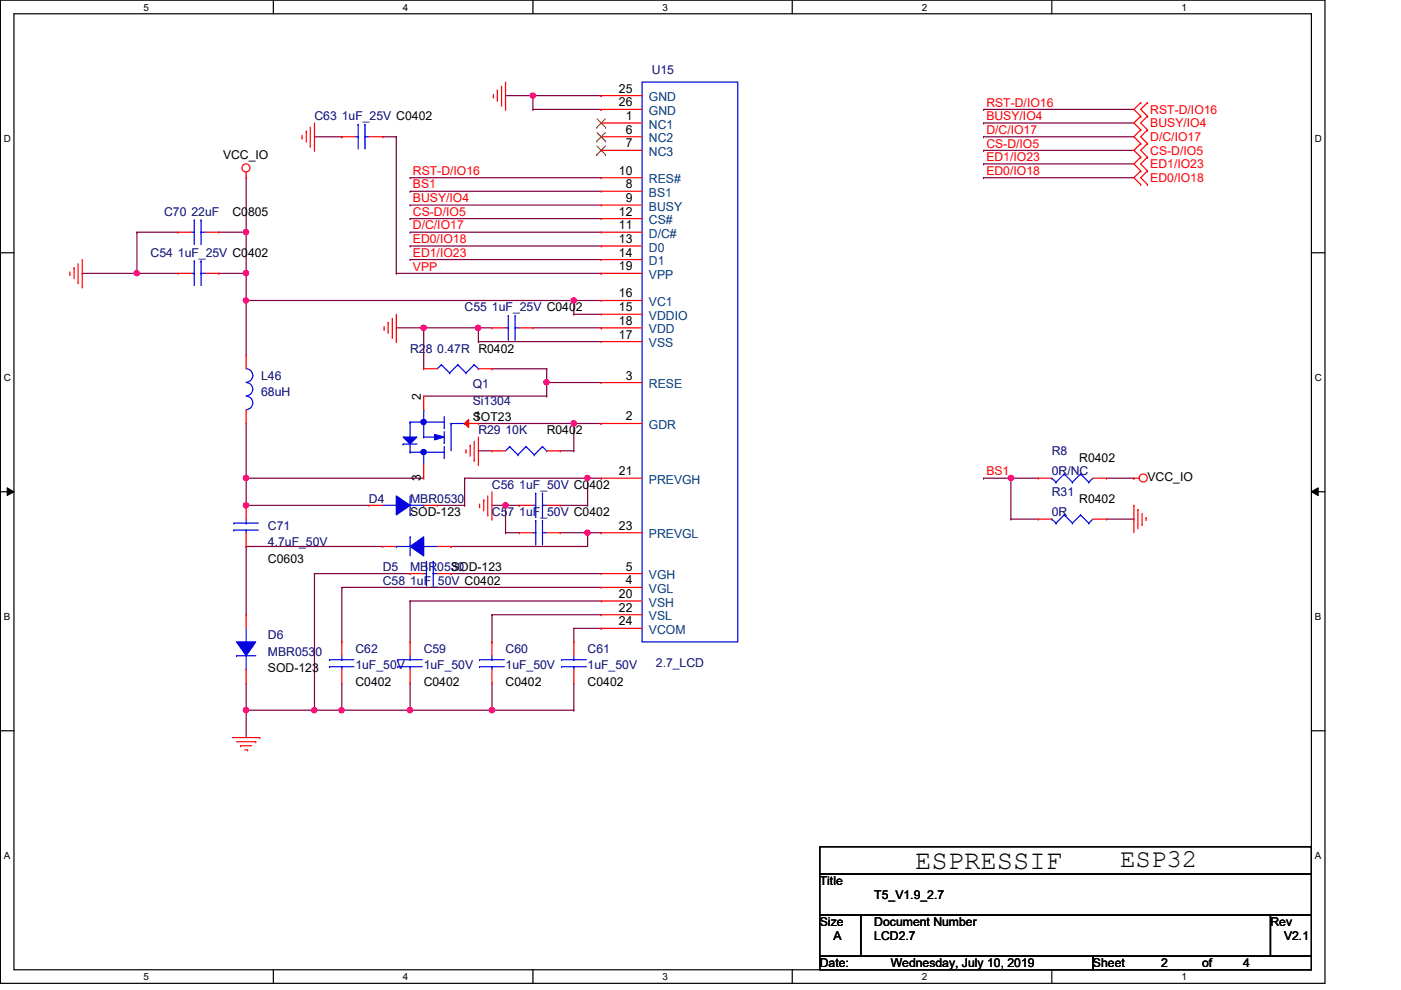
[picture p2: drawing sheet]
<svg xmlns="http://www.w3.org/2000/svg" width="297mm" height="210mm" viewBox="0 0 297 210" stroke-linecap="round" stroke-linejoin="round" font-family="sans-serif">
<path d="M.1 0h280.8v208.5h-280.8zM3 2.9h275v202.7h-275z" fill="none" stroke="#000" stroke-width=".25"/>
<g fill="#fff">
<path d="M30.4 .3h1.2v2.4h-1.2z"/>
<path d="M30.4 205.9h1.2v2.3h-1.2z"/>
</g>
<path d="M58 0v2.9M58 205.6v2.9" fill="none" stroke="#000" stroke-width=".25"/>
<g fill="#fff">
<path d="M85.4 .3h1.2v2.4h-1.2z"/>
<path d="M85.4 205.9h1.2v2.3h-1.2z"/>
</g>
<path d="M113 0v2.9M113 205.6v2.9" fill="none" stroke="#000" stroke-width=".25"/>
<g fill="#fff">
<path d="M140.5 .3h1.1v2.4h-1.1z"/>
<path d="M140.5 205.9h1.1v2.3h-1.1z"/>
</g>
<path d="M168 0v2.9M168 205.6v2.9" fill="none" stroke="#000" stroke-width=".25"/>
<g fill="#fff">
<path d="M195.4 .3h1.2v2.4h-1.2z"/>
<path d="M195.4 205.9h1.2v2.3h-1.2z"/>
</g>
<path d="M223 0v2.9M223 205.6v2.9" fill="none" stroke="#000" stroke-width=".25"/>
<g fill="#fff">
<path d="M250.5 .3h1.1v2.4h-1.1z"/>
<path d="M250.5 205.9h1.1v2.3h-1.1z"/>
<path d="M.8 28.2h1.5v2.4h-1.5z"/>
<path d="M278.8 28.2h1.4v2.4h-1.4z"/>
<path d="M.8 78.9h1.5v2.3h-1.5z"/>
<path d="M278.8 78.9h1.4v2.3h-1.4z"/>
</g>
<path d="M.1 53.6h2.9M278 53.6h2.9" fill="none" stroke="#000" stroke-width=".25"/>
<g fill="#fff">
<path d="M.8 129.6h1.4v2.3h-1.4z"/>
<path d="M278.8 129.6h1.3v2.3h-1.3z"/>
</g>
<path d="M.1 104.3h2.9M278 104.3h2.9" fill="none" stroke="#000" stroke-width=".25"/>
<path d="M1.5 103.4l1.5 .9-1.5 .8zM278 104.3l1.5-.9v1.7z" fill="#000"/>
<path d="M1.5 103.4l1.5 .9-1.5 .8zM278 104.3l1.5-.9v1.7z" fill="none" stroke="#000" stroke-width=".21"/>
<g fill="#fff">
<path d="M.8 180.3h1.4v2.3h-1.4z"/>
<path d="M278.8 180.3h1.3v2.3h-1.3z"/>
</g>
<path d="M.1 154.9h2.9M278 154.9h2.9" fill="none" stroke="#000" stroke-width=".25"/>
<g fill="none" stroke="#7f003f" stroke-width=".25">
<path d="M208.5 37.7h.1M208.5 34.8h.1M208.5 31.9h.1M208.5 29h.1M208.5 26.1h.1M208.5 23.2h.1M208.5 37.7h31.9M208.5 34.8h31.9M208.5 31.9h31.9M208.5 29h31.9M208.5 26.1h31.9M208.5 23.2h31.9"/>
<path d="M52.2 63.7h.1M52.2 63.7h69.5"/>
</g>
<circle cx="121.7" cy="63.7" r=".56" fill="#f0f"/>
<circle cx="121.7" cy="63.7" r=".56" fill="none" stroke="#f0f" stroke-width=".25"/>
<circle cx="52.1" cy="63.7" r=".56" fill="#f0f"/>
<circle cx="52.1" cy="63.7" r=".56" fill="none" stroke="#f0f" stroke-width=".25"/>
<path d="M101.4 69.5h.1M101.4 69.5h2.9M101.4 69.5v2.9M121.7 66.6h.1M121.7 63.7h.1M121.7 66.6h5.8M121.7 63.7v2.9" fill="none" stroke="#7f003f" stroke-width=".25"/>
<circle cx="101.4" cy="69.5" r=".56" fill="#f0f"/>
<circle cx="101.4" cy="69.5" r=".56" fill="none" stroke="#f0f" stroke-width=".25"/>
<path d="M89.8 69.5h.1M89.8 69.5h11.6" fill="none" stroke="#7f003f" stroke-width=".25"/>
<circle cx="89.8" cy="69.5" r=".56" fill="#f0f"/>
<circle cx="89.8" cy="69.5" r=".56" fill="none" stroke="#f0f" stroke-width=".25"/>
<path d="M115.9 78.2h.1M115.9 78.2v2.9M115.9 81.1h.1M115.9 81.1h11.6" fill="none" stroke="#7f003f" stroke-width=".25"/>
<circle cx="115.9" cy="81.1" r=".56" fill="#f0f"/>
<circle cx="115.9" cy="81.1" r=".56" fill="none" stroke="#f0f" stroke-width=".25"/>
<path d="M104.3 78.2h.1M104.3 78.2h11.6M101.4 89.8h20.3M121.7 89.8h.1" fill="none" stroke="#7f003f" stroke-width=".25"/>
<circle cx="121.6" cy="89.8" r=".56" fill="#f0f"/>
<circle cx="121.6" cy="89.8" r=".56" fill="none" stroke="#f0f" stroke-width=".25"/>
<g fill="none" stroke="#7f003f" stroke-width=".25">
<path d="M101.4 95.6h.1M101.4 95.6h2.9M118.8 95.6h2.9M121.7 95.6h.1M121.7 89.8h.1M121.7 89.8v5.8M121.7 89.8h5.8M127.5 89.8h.1M52.2 101.4h.1M52.2 107.1h.1M52.2 101.4h37.6M52.2 107.1h26"/>
<path d="M52.2 101.4v5.7M92.7 107.1h5.8M98.5 107.1h.1M98.5 101.4h.1M98.5 101.4h26.1M98.5 101.4v5.7M124.6 101.4h.1"/>
</g>
<circle cx="52.1" cy="107.1" r=".56" fill="#f0f"/>
<circle cx="52.1" cy="107.1" r=".56" fill="none" stroke="#f0f" stroke-width=".25"/>
<circle cx="52.1" cy="101.3" r=".56" fill="#f0f"/>
<circle cx="52.1" cy="101.3" r=".56" fill="none" stroke="#f0f" stroke-width=".25"/>
<path d="M118.8 112.9h5.8M124.6 112.9h.1" fill="none" stroke="#7f003f" stroke-width=".25"/>
<circle cx="124.5" cy="112.9" r=".56" fill="#f0f"/>
<circle cx="124.5" cy="112.9" r=".56" fill="none" stroke="#f0f" stroke-width=".25"/>
<path d="M118.8 107.1h5.8M124.6 107.1h.1M124.6 101.4h.1M124.6 101.4v5.7" fill="none" stroke="#7f003f" stroke-width=".25"/>
<circle cx="124.5" cy="101.3" r=".56" fill="#f0f"/>
<circle cx="124.5" cy="101.3" r=".56" fill="none" stroke="#f0f" stroke-width=".25"/>
<path d="M104.3 107.1h2.9M107.2 107.1h.1M124.6 101.4h2.9M127.5 101.4h.1" fill="none" stroke="#7f003f" stroke-width=".25"/>
<circle cx="107.2" cy="107.1" r=".56" fill="#f0f"/>
<circle cx="107.2" cy="107.1" r=".56" fill="none" stroke="#f0f" stroke-width=".25"/>
<g fill="none" stroke="#7f003f" stroke-width=".25">
<path d="M52.2 115.9h.1M52.2 115.9h28.9M52.2 115.9v14.4M107.2 112.9h.1M107.2 107.1h.1M107.2 112.9h2.9M107.2 107.1v5.8M107.2 107.1h2.9M110.1 107.1h.1M66.7 121.6h.1M66.7 121.6h20.2M66.7 121.6v29"/>
<path d="M72.5 124.5h.1M72.5 136.1h.1M72.5 124.5h55M72.5 124.5v11.6M86.9 136.1h.1M86.9 127.4v8.7M95.6 121.6h.1M95.6 121.6h31.9M104.3 136.1h.1M104.3 130.3v5.8M121.7 136.1h.1M121.7 133.2v2.9"/>
<path d="M66.7 150.6h.1"/>
</g>
<circle cx="66.6" cy="150.6" r=".56" fill="#f0f"/>
<circle cx="66.6" cy="150.6" r=".56" fill="none" stroke="#f0f" stroke-width=".25"/>
<path d="M66.7 150.6h.1M66.7 150.6h20.2M72.5 150.6h.1M72.5 144.8v5.8M86.9 150.6h.1M86.9 144.8v5.8" fill="none" stroke="#7f003f" stroke-width=".25"/>
<circle cx="86.9" cy="150.6" r=".56" fill="#f0f"/>
<circle cx="86.9" cy="150.6" r=".56" fill="none" stroke="#f0f" stroke-width=".25"/>
<circle cx="72.4" cy="150.6" r=".56" fill="#f0f"/>
<circle cx="72.4" cy="150.6" r=".56" fill="none" stroke="#f0f" stroke-width=".25"/>
<path d="M86.9 150.6h.1M86.9 150.6h34.8M104.3 150.6h.1M104.3 144.8v5.8M121.7 150.6h.1M121.7 144.8v5.8" fill="none" stroke="#7f003f" stroke-width=".25"/>
<circle cx="104.3" cy="150.6" r=".56" fill="#f0f"/>
<circle cx="104.3" cy="150.6" r=".56" fill="none" stroke="#f0f" stroke-width=".25"/>
<path d="M52.2 150.6h.1M52.2 144.8v5.8M52.2 150.6h14.5M66.7 150.6h.1" fill="none" stroke="#7f003f" stroke-width=".25"/>
<circle cx="52.1" cy="150.6" r=".56" fill="#f0f"/>
<circle cx="52.1" cy="150.6" r=".56" fill="none" stroke="#f0f" stroke-width=".25"/>
<g fill="none" stroke="#7f003f" stroke-width=".25">
<path d="M66.7 29h5.8M72.5 29h.1M81.1 29h2.9M84 29h.1M84 29v29M84 58h.1M214.3 101.4h.1M214.3 110.1h.1M214.3 101.4h5.8M214.3 110.1h5.8M214.3 101.4v8.7M234.6 101.4h5.8"/>
<path d="M240.4 101.4h.1M52.2 150.6h.1M52.2 150.6v5.8"/>
</g>
<circle cx="214.3" cy="101.3" r=".56" fill="#f0f"/>
<circle cx="214.3" cy="101.3" r=".56" fill="none" stroke="#f0f" stroke-width=".25"/>
<g fill="none" stroke="#7f003f" stroke-width=".25">
<path d="M86.9 37.7h.1M86.9 37.7h40.6M107.2 20.3h5.8M113 20.3h.1M84 58h43.5M86.9 55h.1M86.9 52.2h.1M86.9 49.2h.1M86.9 46.4h.1M86.9 43.5h.1M86.9 40.6h.1M86.9 55h40.6"/>
<path d="M86.9 52.2h40.6M86.9 49.2h40.6M86.9 46.4h40.6M86.9 43.5h40.6M86.9 40.6h40.6M127.5 58h.1M101.4 72.4h.1M101.4 72.4h26.1M113 69.5h14.5M121.7 63.7h.1M121.7 63.7h5.8M127.5 69.5h.1"/>
<path d="M208.5 101.4h.1M208.5 101.4h5.8M234.6 110.1h5.8M240.4 110.1h.1M86.9 127.4h.1M86.9 127.4h40.6M104.3 130.3h.1M104.3 130.3h23.2M121.7 133.2h5.8M127.5 133.2h.1"/>
</g>
<circle cx="113" cy="20.3" r=".56" fill="#f0f"/>
<circle cx="113" cy="20.3" r=".56" fill="none" stroke="#f0f" stroke-width=".25"/>
<path d="M113 23.2h.1M113 23.2h14.5M127.5 23.2h.1M127.5 20.3h.1M127.5 20.3h-14.5v2.9M52.2 58h.1M52.2 58v5.7" fill="none" stroke="#7f003f" stroke-width=".25"/>
<circle cx="52.1" cy="57.9" r=".56" fill="#f0f"/>
<circle cx="52.1" cy="57.9" r=".56" fill="none" stroke="#f0f" stroke-width=".25"/>
<path d="M46.4 49.2h5.8M46.4 58h5.8M52.2 49.2h.1M52.2 58h.1M52.2 49.2v8.8" fill="none" stroke="#7f003f" stroke-width=".25"/>
<circle cx="52.1" cy="49.2" r=".56" fill="#f0f"/>
<circle cx="52.1" cy="49.2" r=".56" fill="none" stroke="#f0f" stroke-width=".25"/>
<path d="M17.4 58h.1M17.4 58h20.3M29 58h.1M29 49.2h.1M29 49.2h8.7M29 49.2v8.8" fill="none" stroke="#7f003f" stroke-width=".25"/>
<circle cx="29" cy="57.9" r=".56" fill="#f0f"/>
<circle cx="29" cy="57.9" r=".56" fill="none" stroke="#f0f" stroke-width=".25"/>
<g fill="none" stroke="#7f003f" stroke-width=".25">
<path d="M52.2 37.7v11.5M52.2 49.2h.1M52.2 63.7h.1M52.2 63.7v11.6M84 69.5h.1M84 69.5h5.8M89.8 69.5h.1M89.8 69.5v8.7M52.2 89.8v11.6M89.8 84h26.1M115.9 84h.1M115.9 81.1h.1"/>
<path d="M115.9 81.1v2.9M52.2 101.4h.1M95.6 115.9h.1M124.6 112.9h.1M124.6 112.9v3h-29M124.6 112.9h2.9M127.5 112.9h.1"/>
</g>
<g fill="none" stroke="#f00" stroke-width=".25">
<path d="M105.4 19.1h.1M105.4 19.1v2.4M106.3 18.3v4M107.2 17.4v5.8M52.2 37.7h.1M52.2 36.5v1.2M64 29.3h.1M64 28.7v.6M64.9 27.8h.1M64.9 27.8v2.3M65.8 31h.1M65.8 27v4"/>
<path d="M66.7 31.9h.1M66.7 26.1v5.8M104.6 20.6h.1M104.6 20v.6M106.3 22.3h.1M107.2 23.2h.1M127.5 26.1h.1M127.5 29h.1M127.5 31.9h.1M127.5 37.7h.1M127.5 20.3h.1M127.5 23.2h.1"/>
<path d="M127.5 26.1h8.6M127.5 29h8.6M127.5 31.9h8.6M127.5 37.7h8.6M127.5 20.3h8.6M127.5 23.2h8.6M241.8 21.8h.1M241.8 24.6h.1M241.8 27.5h.1M241.8 30.4h.1M241.8 33.3h.1M241.8 36.2h.1"/>
<path d="M241.8 39.1h.1M241.8 21.8l-1.4 1.4 1.4 1.4M241.8 24.6l-1.4 1.5 1.4 1.4M241.8 27.5l-1.4 1.5 1.4 1.4M241.8 30.4l-1.4 1.5 1.4 1.4M241.8 33.3l-1.4 1.5 1.4 1.4M241.8 36.2l-1.4 1.5 1.4 1.4M243.3 24.6h.1M243.3 21.8h.1M243.3 27.5h.1M243.3 30.4h.1M243.3 33.3h.1"/>
<path d="M243.3 36.2h.1M243.3 39.1h.1M243.3 21.8l-1.5 1.4 1.5 1.4M243.3 24.6l-1.5 1.5 1.5 1.4M243.3 27.5l-1.5 1.5 1.5 1.4M243.3 30.4l-1.5 1.5 1.5 1.4M243.3 33.3l-1.5 1.5 1.5 1.4M243.3 36.2l-1.5 1.5 1.5 1.4M14.8 58.2h.1M14.8 57.7v.5M15.7 56.8h.1M15.7 56.8v2.3"/>
<path d="M16.5 59.9h.1M16.5 55.9v4M17.4 55v5.8M127.5 40.6h.1M127.5 43.5h.1M127.5 46.4h.1M127.5 49.2h.1M127.5 52.2h.1M127.5 55h.1M127.5 58h.1M127.5 40.6h8.6M127.5 43.5h8.6"/>
<path d="M127.5 46.4h8.6M127.5 49.2h8.6M127.5 52.2h8.6M127.5 55h8.6M127.5 58h8.6M17.4 60.8h.1M81.4 69.8h.1M81.4 69.2v.6M82.3 68.4h.1M82.3 68.4v2.3M83.2 71.5h.1M83.2 67.5v4"/>
<path d="M84 72.4h.1M84 66.6v5.8M127.5 63.7h.1M127.5 66.6h.1M127.5 69.5h.1M127.5 72.4h.1M127.5 63.7h8.6M127.5 66.6h8.6M127.5 69.5h8.6M127.5 72.4h8.6M98.8 95.9h.1M98.8 95.3v.6"/>
<path d="M99.7 94.4h.1M99.7 94.4v2.3M100.5 97.6h.1M100.5 93.6v4M101.4 98.5h.1M101.4 92.7v5.8M127.5 81.1h.1M127.5 89.8h.1M127.5 81.1h8.6M127.5 89.8h8.6M101.7 107.4h.1M101.7 106.9v.5"/>
<path d="M102.6 106h.1M102.6 106v2.3M103.4 109.2h.1M103.4 105.2v4M104.3 110.1h.1M104.3 104.3v5.8M127.5 101.4h.1M127.5 112.9h.1M127.5 101.4h8.6M127.5 112.9h8.6M220.1 101.4h.1M220.1 101.4h2.9"/>
<path d="M231.7 101.4h2.9M234.6 101.4h.1M240.4 107.1h.1M240.4 101.4h.1M240.4 107.1v5.8M240.4 101.4h1.2M241.3 108h.1M241.3 108v4.1M242.1 111.2h.1M242.1 108.9v2.3M243 109.8h.1M243 109.8v.6"/>
<path d="M121.7 136.1h.1M121.7 136.1v2.9M127.5 121.6h.1M127.5 124.5h.1M127.5 127.4h.1M127.5 130.3h.1M127.5 133.2h.1M127.5 121.6h8.6M127.5 124.5h8.6M127.5 127.4h8.6M127.5 130.3h8.6M127.5 133.2h8.6"/>
<path d="M49.3 156.4h5.8M50.2 157.3h4M51 158.1h.1M51 158.1h2.3M51.9 159h.6M52.5 159h.1M54.2 157.3h.1M55.1 156.4h.1M121.7 144.8h.1M121.7 141.9v2.9"/>
<circle cx="52.1" cy="35.6" r=".85"/>
<circle cx="242.4" cy="101.3" r=".85"/>
</g>
<path d="M173.8 179.5h104.2v5.8h-104.2zM173.8 185.3h104.2v8.7h-104.2zM173.8 194h8.7v8.7h-8.7zM182.5 194h86.9v8.7h-86.9zM269.4 194h8.6v8.7h-8.6zM173.8 202.7h57.9v2.9h-57.9zM231.7 202.7h46.3v2.9h-46.3z" fill="none" stroke="#000" stroke-width=".25"/>
<g fill="none" stroke="#00f" stroke-width=".25">
<path d="M136.1 17.4h20.3v118.7h-20.3zM84 115.9h.1M84 115.9h2.9M86.9 113.8h.1M86.9 113.8v4.1M89.8 115.9h.1M89.8 115.9h2.9M223 101.4h.1M223 101.4l.9 .8M223.9 102.2h.1M225.6 100.5h.1M225.6 100.5l1.8 1.7"/>
<path d="M225.6 100.5l-1.7 1.7M227.4 102.2h.1M229.1 100.5h.1M229.1 100.5l1.7 1.7M229.1 100.5l-1.7 1.7M230.8 102.2h.1M231.7 101.4l-.9 .8M119.1 139.9h.1M119.1 139.9h5.2M121.7 139.9h.1M121.7 139v.9M119.1 141.4h.1"/>
<path d="M119.1 141.4h5.2M121.7 141.4h.1M121.7 141.4v.5"/>
</g>
<path d="M126.5 27h.1M126.5 29.9h.1M126.5 32.8h.1M126.6 25.2l1.8 1.8M126.6 28.1l1.8 1.8M126.6 31l1.8 1.8M128.4 25.2l-1.9 1.8M128.4 28.1l-1.9 1.8M128.4 31l-1.9 1.8M128.4 27h.1M128.4 29.9h.1M128.4 32.8h.1" fill="none" stroke="#7f3f00" stroke-width=".21"/>
<path d="M86.9 115.9l2.9-2.1v4.1z" fill-rule="evenodd" fill="#00f"/>
<path d="M86.9 115.9l2.9-2.1v4.1zM50.2 139h.1M50.2 139h4M52.2 136.1h.1M52.2 133.2v2.9M52.2 139v2.9M52.2 141.9h.1" fill="none" stroke="#00f" stroke-width=".25"/>
<path d="M81.1 115.9h.1M81.1 115.9h2.9M92.7 115.9h2.9M95.6 115.9h.1" fill="none" stroke="#f00" stroke-width=".25"/>
<path d="M50.2 136.1h4l-2 2.9z" fill-rule="evenodd" fill="#00f"/>
<g fill="none" stroke="#00f" stroke-width=".25">
<path d="M52.2 78.2a1.44 1.44 0 0 1 1.4 1.4 1.44 1.44 0 0 1-1.4 1.5M93.6 77.3h.1M93.6 77.3l-.9 .9M93.6 77.3l1.7 1.8M95.3 79.1h.1M97.1 77.3h.1M97.1 77.3l-1.8 1.8M97.1 77.3l1.7 1.8M98.8 79.1h.1M100.5 77.3h.1M100.5 77.3l-1.7 1.8M100.5 77.3l.9 .9"/>
<path d="M101.4 78.2h.1M52.2 84a1.44 1.44 0 0 1 1.4 1.4 1.44 1.44 0 0 1-1.4 1.5M52.2 81.1a1.42 1.42 0 0 1 1.4 1.4 1.42 1.42 0 0 1-1.4 1.4M49.6 110.9h.1M49.6 112.4h.1M49.6 110.9h5.2M49.6 112.4h5.2M52.2 112.4h.1M52.2 110.9h.1M52.2 110.1v.8M52.2 112.4v.5M81.1 107.1h2.9"/>
<path d="M84 107.1h.1M86.9 109.2h.1M86.9 105.2v4M86.9 107.1h2.9M89.8 107.1h.1M90.4 119h.1M90.4 119v5.2M91.9 119h.1M91.9 119v5.2M113 107.1h.6M113.6 107.1h.1M113.6 104.6h.1"/>
<path d="M113.6 104.6v5.2M115 104.6h.1M115 107.1h.1M115 107.1h.9M115 104.6v5.2M223 110.1h.1M223 110.1l.9 .8M223.9 110.9h.1M225.6 109.2h.1M225.6 109.2l1.8 1.7M225.6 109.2l-1.7 1.7M227.4 110.9h.1"/>
<path d="M229.1 109.2h.1M229.1 109.2l1.7 1.7M229.1 109.2l-1.7 1.7M230.8 110.9h.1M231.7 110.1l-.9 .8M50.2 136.1h4l-2 2.9zM69.8 139.9h.1M69.8 139.9h5.3M72.5 139.9h.1M72.5 139v.9M84.3 139.9h.1M84.3 139.9h5.2"/>
<path d="M86.9 139.9h.1M86.9 139v.9M89.8 121.6h.6M90.4 121.6h.1M91.9 121.6h.1M91.9 121.6h.8M69.8 141.4h.1M69.8 141.4h5.3M72.5 141.4h.1M72.5 141.4v.5M84.3 141.4h.1M84.3 141.4h5.2"/>
<path d="M86.9 141.4h.1M86.9 141.4v.5"/>
</g>
<g fill="none" stroke="#f00" stroke-width=".25">
<path d="M52.2 75.3h.1M52.2 75.3v2.9M89.8 78.2h.1M89.8 78.2h2.9M101.4 78.2h2.9M104.3 78.2h.1M52.2 89.8h.1M52.2 86.9v2.9M52.2 115.9h.1M52.2 107.1h.1M52.2 107.1v3M52.2 112.9v3"/>
<path d="M110.1 107.1h.1M110.1 107.1h2.9M115.9 107.1h2.9M118.8 107.1h.1M220.1 110.1h.1M220.1 110.1h2.9M231.7 110.1h2.9M234.6 110.1h.1M52.2 130.3h.1M52.2 130.3v2.9M72.5 136.1h.1M72.5 136.1v2.9"/>
<path d="M86.9 136.1h.1M86.9 121.6h.1M86.9 136.1v2.9M86.9 121.6h2.9M92.7 121.6h2.9M95.6 121.6h.1M52.2 144.8h.1M52.2 141.9v2.9M72.5 144.8h.1M72.5 141.9v2.9M86.9 144.8h.1M86.9 141.9v2.9"/>
</g>
<path d="M84 105.2l2.9 1.9-2.9 2.1z" fill-rule="evenodd" fill="#00f"/>
<g fill="none" stroke="#00f" stroke-width=".25">
<path d="M40.6 49.2h.6M41.2 49.2h.1M41.2 46.7h.1M41.2 46.7v5.2M42.6 46.7h.1M42.6 49.2h.1M42.6 49.2h.9M42.6 46.7v5.2M108.1 94.7h.1M108.1 94.7l-.9 .9M108.1 94.7l1.7 1.7M109.8 96.4h.1"/>
<path d="M111.5 94.7h.1M111.5 94.7l-1.7 1.7M111.5 94.7l1.8 1.7M113.3 96.4h.1M115 94.7h.1M115 94.7l-1.7 1.7M115 94.7l.9 .9M115.9 95.6h.1M84 105.2l2.9 1.9-2.9 2.1z"/>
</g>
<path d="M37.7 49.2h.1M37.7 49.2h2.9M43.5 49.2h2.9M46.4 49.2h.1M104.3 95.6h.1M104.3 95.6h2.9M115.9 95.6h2.9M118.8 95.6h.1M78.2 107.1h.1M78.2 107.1h2.9M89.8 107.1h2.9M92.7 107.1h.1" fill="none" stroke="#f00" stroke-width=".25"/>
<path d="M85.5 92.7h2.9l-1.5 1.4z" fill="#00f"/>
<g fill="none" stroke="#00f" stroke-width=".25">
<path d="M85.5 92.7h2.9l-1.5 1.4zM85.5 94.1h.1M85.5 94.1h2.9M86.9 89.5h.1M86.9 92.7h.1M86.9 95.9h.1M86.9 89.5h7.3M86.9 89.5v3.2M86.9 94.1v1.8M86.9 95.9h7.3M89.8 95.9h.1M89.8 92.7h.1"/>
<path d="M89.8 86.9h.1M89.8 86.9v5.8M89.8 95.9v2.6M89.8 92.7h2.9M94.2 90.7h.1M94.2 93.9h.1M94.2 97h.1M94.2 95.9h.1M94.2 88.3v2.4M94.2 91.5v2.4M94.2 94.7v2.3M95.6 89.8h.1"/>
<path d="M95.6 89.8v5.8M95.6 89.8h2.9M98.5 89.8h.1"/>
</g>
<path d="M92.2 92.1l2 .6-2 .6z" fill="#00f"/>
<path d="M92.2 92.1l2 .6-2 .6z" fill="none" stroke="#00f" stroke-width=".25"/>
<circle cx="89.8" cy="95.9" r=".56" fill="#00f"/>
<circle cx="89.8" cy="95.9" r=".56" fill="none" stroke="#00f" stroke-width=".25"/>
<circle cx="89.8" cy="89.5" r=".57" fill="#00f"/>
<circle cx="89.8" cy="89.5" r=".57" fill="none" stroke="#00f" stroke-width=".25"/>
<path d="M89.8 98.5v2.9M89.8 101.4h.1" fill="none" stroke="#f00" stroke-width=".25"/>
<path d="M98.5 89.8l.9-.9v1.7z" fill="#f00"/>
<g fill="none" stroke="#f00" stroke-width=".25">
<path d="M72.5 29h.1M72.5 29h2.8M78.2 29h2.9M81.1 29h.1M37.7 58h.1M37.7 58h2.9M43.5 58h2.9M46.4 58h.1M104.3 69.5h.1M104.3 69.5h2.9M110.1 69.5h2.9M113 69.5h.1"/>
<path d="M89.8 84h.1M89.8 84v2.9M98.5 89.8l.9-.9v1.7zM98.5 89.8h2.9M101.4 89.8h.1M110.1 112.9h.1M110.1 112.9h2.9M115.9 112.9h2.9M118.8 112.9h.1M104.3 136.1h.1M104.3 136.1v2.9M104.3 144.8h.1"/>
<path d="M104.3 141.9v2.9"/>
</g>
<g fill="none" stroke="#00f" stroke-width=".25">
<path d="M75.3 29h.6M75.9 29h.1M75.9 26.4h.1M75.9 26.4v5.2M77.4 26.4h.1M77.4 29h.1M77.4 29h.8M77.4 26.4v5.2M40.6 58h.6M41.2 58h.1M41.2 55.3h.1M41.2 55.3v5.2"/>
<path d="M42.6 55.3h.1M42.6 58h.1M42.6 58h.9M42.6 55.3v5.2M107.2 69.5h.6M107.8 69.5h.1M107.8 66.9h.1M107.8 66.9v5.2M109.2 66.9h.1M109.2 69.5h.1M109.2 69.5h.9M109.2 66.9v5.2"/>
<path d="M113 112.9h.6M113.6 112.9h.1M113.6 110.4h.1M113.6 110.4v5.2M115 110.4h.1M115 112.9h.1M115 112.9h.9M115 110.4v5.2M101.7 139.9h.1M101.7 139.9h5.2M104.3 139.9h.1M104.3 139v.9"/>
<path d="M101.7 141.4h.1M101.7 141.4h5.2M104.3 141.4h.1M104.3 141.4v.5"/>
</g>
<circle cx="121.7" cy="63.7" r=".56" fill="#f0f"/>
<circle cx="121.7" cy="63.7" r=".56" fill="none" stroke="#f0f" stroke-width=".25"/>
<circle cx="52.1" cy="63.7" r=".56" fill="#f0f"/>
<circle cx="52.1" cy="63.7" r=".56" fill="none" stroke="#f0f" stroke-width=".25"/>
<circle cx="101.4" cy="69.5" r=".56" fill="#f0f"/>
<circle cx="101.4" cy="69.5" r=".56" fill="none" stroke="#f0f" stroke-width=".25"/>
<circle cx="89.8" cy="69.5" r=".56" fill="#f0f"/>
<circle cx="89.8" cy="69.5" r=".56" fill="none" stroke="#f0f" stroke-width=".25"/>
<circle cx="115.9" cy="81.1" r=".56" fill="#f0f"/>
<circle cx="115.9" cy="81.1" r=".56" fill="none" stroke="#f0f" stroke-width=".25"/>
<circle cx="121.6" cy="89.8" r=".56" fill="#f0f"/>
<circle cx="121.6" cy="89.8" r=".56" fill="none" stroke="#f0f" stroke-width=".25"/>
<circle cx="52.1" cy="107.1" r=".56" fill="#f0f"/>
<circle cx="52.1" cy="107.1" r=".56" fill="none" stroke="#f0f" stroke-width=".25"/>
<circle cx="52.1" cy="101.3" r=".56" fill="#f0f"/>
<circle cx="52.1" cy="101.3" r=".56" fill="none" stroke="#f0f" stroke-width=".25"/>
<circle cx="124.5" cy="112.9" r=".56" fill="#f0f"/>
<circle cx="124.5" cy="112.9" r=".56" fill="none" stroke="#f0f" stroke-width=".25"/>
<circle cx="124.5" cy="101.3" r=".56" fill="#f0f"/>
<circle cx="124.5" cy="101.3" r=".56" fill="none" stroke="#f0f" stroke-width=".25"/>
<circle cx="107.2" cy="107.1" r=".56" fill="#f0f"/>
<circle cx="107.2" cy="107.1" r=".56" fill="none" stroke="#f0f" stroke-width=".25"/>
<circle cx="66.6" cy="150.6" r=".56" fill="#f0f"/>
<circle cx="66.6" cy="150.6" r=".56" fill="none" stroke="#f0f" stroke-width=".25"/>
<circle cx="86.9" cy="150.6" r=".56" fill="#f0f"/>
<circle cx="86.9" cy="150.6" r=".56" fill="none" stroke="#f0f" stroke-width=".25"/>
<circle cx="72.4" cy="150.6" r=".56" fill="#f0f"/>
<circle cx="72.4" cy="150.6" r=".56" fill="none" stroke="#f0f" stroke-width=".25"/>
<circle cx="104.3" cy="150.6" r=".56" fill="#f0f"/>
<circle cx="104.3" cy="150.6" r=".56" fill="none" stroke="#f0f" stroke-width=".25"/>
<circle cx="52.1" cy="150.6" r=".56" fill="#f0f"/>
<circle cx="52.1" cy="150.6" r=".56" fill="none" stroke="#f0f" stroke-width=".25"/>
<circle cx="214.3" cy="101.3" r=".56" fill="#f0f"/>
<circle cx="214.3" cy="101.3" r=".56" fill="none" stroke="#f0f" stroke-width=".25"/>
<circle cx="113" cy="20.3" r=".56" fill="#f0f"/>
<circle cx="113" cy="20.3" r=".56" fill="none" stroke="#f0f" stroke-width=".25"/>
<circle cx="52.1" cy="57.9" r=".56" fill="#f0f"/>
<circle cx="52.1" cy="57.9" r=".56" fill="none" stroke="#f0f" stroke-width=".25"/>
<circle cx="52.1" cy="49.2" r=".56" fill="#f0f"/>
<circle cx="52.1" cy="49.2" r=".56" fill="none" stroke="#f0f" stroke-width=".25"/>
<circle cx="29" cy="57.9" r=".56" fill="#f0f"/>
<circle cx="29" cy="57.9" r=".56" fill="none" stroke="#f0f" stroke-width=".25"/>
<text font-size="5.8" x="194.1" y="184.1">ESPRESSIF</text>
<text font-size="5.5" x="237.5" y="183.9">ESP32</text>
<g font-size="2.6" fill="#00007f">
<text x="138.2" y="15.7">U15</text>
<text x="66.7" y="25.5">C63 1uF_25V C0402</text>
<text x="34.8" y="45.8">C70 22uF</text>
<text x="31.9" y="54.5">C54 1uF_25V C0402</text>
<text x="98.5" y="66">C55 1uF_25V C0402</text>
<text x="86.9" y="74.8">R28 0.47R</text>
<text x="55.4" y="80.5">L46</text>
<text x="55.4" y="84">68uH</text>
<text x="100.2" y="82.3">Q1</text>
<text x="100.2" y="85.8">Si1304</text>
<text x="101.4" y="92.1">R29 10K</text>
<text x="223" y="96.5">R8</text>
<text x="223" y="100.8">0R/NC</text>
<text x="78.2" y="106.6">D4</text>
<text x="86.9" y="106.6">MBR0530</text>
<text x="104.3" y="103.7">C56 1uF_50V C0402</text>
<text x="223" y="105.2">R31</text>
<text x="56.8" y="112.4">C71</text>
<text x="104.3" y="109.5">C57 1uF_50V C0402</text>
<text x="223" y="109.5">0R</text>
<text x="56.8" y="115.9">4.7uF_50V</text>
<text x="81.1" y="121.1">D5</text>
<text x="81.1" y="124">C58 1uF_50V C0402</text>
<text x="86.9" y="121.1">MBR0530</text>
<text x="56.8" y="135.6">D6</text>
<text x="56.8" y="139">MBR0530</text>
<text x="75.4" y="138.4">C62</text>
<text x="75.4" y="141.9">1uF_50V</text>
<text x="89.8" y="138.4">C59</text>
<text x="89.8" y="141.9">1uF_50V</text>
<text x="107.2" y="138.4">C60</text>
<text x="107.2" y="141.9">1uF_50V</text>
<text x="124.6" y="138.4">C61</text>
<text x="124.6" y="141.9">1uF_50V</text>
<text x="139.1" y="141.4">2.7_LCD</text>
</g>
<g font-size="2.6">
<text x="131.2" y="19.6">25</text>
<text x="131.2" y="22.6">26</text>
<text x="132.7" y="25.4">1</text>
<text x="132.7" y="28.4">6</text>
<text x="47.3" y="33.6">VCC_IO</text>
<text x="132.7" y="31.2">7</text>
<text x="131.2" y="37">10</text>
<text x="132.7" y="39.9">8</text>
<text x="49.3" y="45.8">C0805</text>
<text x="131.2" y="45.7">12</text>
<text x="132.7" y="42.8">9</text>
<text x="131.2" y="48.6">11</text>
<text x="131.2" y="51.5">13</text>
<text x="131.2" y="54.4">14</text>
<text x="131.2" y="57.3">19</text>
<text x="131.2" y="63.1">16</text>
<text x="131.2" y="66">15</text>
<text x="131.2" y="68.9">18</text>
<text x="131.2" y="71.8">17</text>
<text x="101.4" y="74.8">R0402</text>
<text x="132.7" y="80.5">3</text>
<text x="89.2" y="84.9" transform="rotate(-90 89.2 84.9)">2</text>
<text x="100.2" y="89.2">SOT23</text>
<text x="100.5" y="89.2">1</text>
<text x="132.7" y="89.2">2</text>
<text x="115.9" y="92.1">R0402</text>
<text x="89.2" y="101.9" transform="rotate(-90 89.2 101.9)">3</text>
<text x="131.2" y="100.8">21</text>
<text x="228.8" y="97.9">R0402</text>
<text x="243.3" y="102">VCC_IO</text>
<text x="228.8" y="106.6">R0402</text>
<text x="86.9" y="109.5">SOD-123</text>
<text x="131.2" y="112.3">23</text>
<text x="56.8" y="119.3">C0603</text>
<text x="95.6" y="121.1">SOD-123</text>
<text x="132.7" y="121">5</text>
<text x="132.7" y="123.9">4</text>
<text x="131.2" y="126.8">20</text>
<text x="131.2" y="129.7">22</text>
<text x="131.2" y="132.6">24</text>
<text x="56.8" y="142.5">SOD-123</text>
<text x="75.4" y="145.4">C0402</text>
<text x="89.8" y="145.4">C0402</text>
<text x="107.2" y="145.4">C0402</text>
<text x="124.6" y="145.4">C0402</text>
<text x="173.8" y="187.7">Title</text>
<text x="185.4" y="190.6">T5_V1.9_2.7</text>
<text x="173.8" y="196.3">Size</text>
<text x="185.4" y="196.3">Document Number</text>
<text x="269.4" y="196.3">Rev</text>
<text x="176.7" y="199.3">A</text>
<text x="185.4" y="199.3">LCD2.7</text>
<text x="272.2" y="199.3">V2.1</text>
<text x="173.8" y="205.1">Date:</text>
<text x="188.8" y="205.1">Wednesday, July 10, 2019</text>
<text x="231.7" y="205.1">Sheet</text>
<text x="246.2" y="205.1">2</text>
<text x="254.9" y="205.1">of</text>
<text x="263.6" y="205.1">4</text>
</g>
<g font-size="2.6" fill="#003f7f">
<text x="137.6" y="21.5">GND</text>
<text x="137.6" y="27.3">NC1</text>
<text x="137.6" y="24.4">GND</text>
<text x="137.6" y="30.2">NC2</text>
<text x="137.6" y="33.1">NC3</text>
<text x="137.6" y="38.9">RES#</text>
<text x="137.6" y="41.7">BS1</text>
<text x="137.6" y="44.7">BUSY</text>
<text x="137.6" y="47.5">CS#</text>
<text x="137.6" y="50.4">D/C#</text>
<text x="137.6" y="53.3">D0</text>
<text x="137.6" y="56.2">D1</text>
<text x="137.6" y="59.1">VPP</text>
<text x="137.6" y="64.9">VC1</text>
<text x="137.6" y="67.8">VDDIO</text>
<text x="137.6" y="70.7">VDD</text>
<text x="137.6" y="73.6">VSS</text>
<text x="137.6" y="82.3">RESE</text>
<text x="137.6" y="91">GDR</text>
<text x="137.6" y="102.6">PREVGH</text>
<text x="137.6" y="114.1">PREVGL</text>
<text x="137.6" y="122.8">VGH</text>
<text x="137.6" y="125.7">VGL</text>
<text x="137.6" y="128.6">VSH</text>
<text x="137.6" y="131.5">VSL</text>
<text x="137.6" y="134.4">VCOM</text>
</g>
<g font-size="2.6" fill="#f00">
<text x="209.1" y="22.6">RST-D/IO16</text>
<text x="209.1" y="28.4">D/C/IO17</text>
<text x="209.1" y="25.5">BUSY/IO4</text>
<text x="243.9" y="24.1">RST-D/IO16</text>
<text x="243.9" y="27">BUSY/IO4</text>
<text x="243.9" y="29.8">D/C/IO17</text>
<text x="209.1" y="34.2">ED1/IO23</text>
<text x="209.1" y="31.3">CS-D/IO5</text>
<text x="243.9" y="32.8">CS-D/IO5</text>
<text x="243.9" y="35.6">ED1/IO23</text>
<text x="87.5" y="40">BS1</text>
<text x="87.5" y="37.1">RST-D/IO16</text>
<text x="209.1" y="37.1">ED0/IO18</text>
<text x="243.9" y="38.6">ED0/IO18</text>
<text x="87.5" y="45.8">CS-D/IO5</text>
<text x="87.5" y="42.9">BUSY/IO4</text>
<text x="87.5" y="51.6">ED0/IO18</text>
<text x="87.5" y="48.6">D/C/IO17</text>
<text x="87.5" y="57.4">VPP</text>
<text x="87.5" y="54.4">ED1/IO23</text>
<text x="209.1" y="100.8">BS1</text>
</g>
<g font-size="2.1">
<text x="30.4" y="2.2">5</text>
<text x="85.4" y="2.2">4</text>
<text x="140.5" y="2.2">3</text>
<text x="195.4" y="2.2">2</text>
<text x="250.5" y="2.2">1</text>
<text x=".8" y="30.1">D</text>
<text x="278.8" y="30.1">D</text>
<text x=".8" y="80.8">C</text>
<text x="278.8" y="80.8">C</text>
<text x=".8" y="131.5">B</text>
<text x="278.8" y="131.5">B</text>
<text x=".8" y="182.2">A</text>
<text x="278.8" y="182.2">A</text>
<text x="30.4" y="207.8">5</text>
<text x="85.4" y="207.8">4</text>
<text x="140.5" y="207.8">3</text>
<text x="195.4" y="207.8">2</text>
<text x="250.5" y="207.8">1</text>
</g>
</svg>
